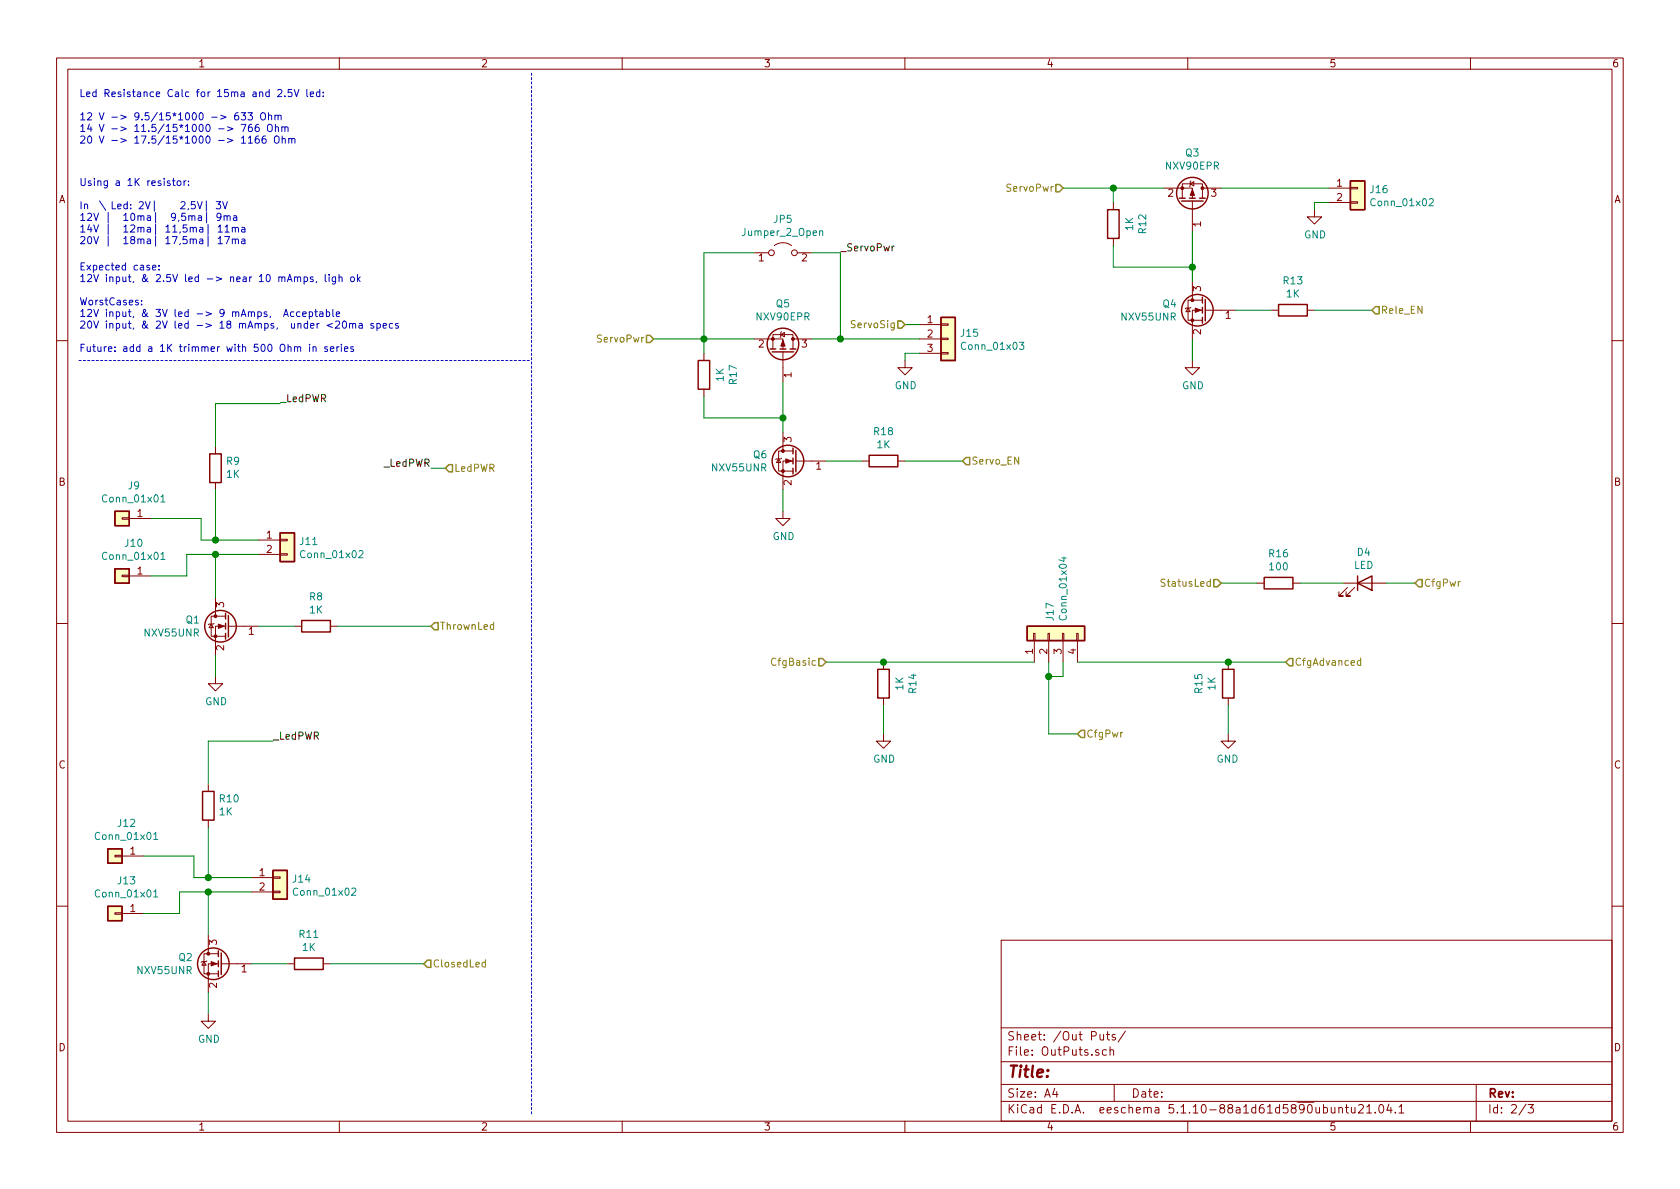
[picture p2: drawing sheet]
<svg xmlns="http://www.w3.org/2000/svg" width="297mm" height="210mm" viewBox="0 0 297 210" stroke-linecap="round" stroke-linejoin="round" font-family="sans-serif">
<g fill="none" stroke="#840000" stroke-width=".18">
<path d="M10 10.3h277v189.9h-277zM12 12.2h273v186.1h-273zM60 10.3v1.9M110 10.3v1.9M160 10.3v1.9M210 10.3v1.9M260 10.3v1.9M196.8 35.8v1.3M205.7 33.3h5.1v1.7M209 35v-2.5h3.6v2.5M210.4 32.5l.7-.4v.8zM210.6 32l-.2 .1v.8l-.1 .1"/>
<path d="M210.8 35.6v5.3M212.6 33.3h3.3M232.4 37.1v1.2h1.3l-1.3 1.3-1.3-1.3h1.3M234.9 33.3h3.9M234.9 35.8h3.9M238.8 35.7h1.2v.2h-1.2zM238.8 33.1h1.2v.3h-1.2zM133.3 59.9h5.1v1.8M133.3 44.7h2.6M136.9 43.4a2.53 2.53 0 0 1 3.1 0M138 59.2l.7-.4v.8zM138.2 58.7l-.2 .1v.8l-.1 .1"/>
<path d="M140.2 59.9h3.3M141 44.7h2.5M162.6 57.4h3.8M162.6 59.9h3.8M166.4 57.3h1.2v.2h-1.2zM166.4 59.8h1.2v.3h-1.2zM196.8 42.2v1.2M210.1 54.5l.3 .6h-.7zM210.6 54.4l-.2 .1h-.7l-.2 .1M210.8 49.8v3.3M212.6 54.9h-1.8v5M212.6 53.1h-2.5v3.5h2.5"/>
<path d="M213.1 54.9h5.3M224.8 54.9h1.3M231.1 54.9h1.3M10 60.2h2M38.1 79v1.3M124.5 62.5v1.2M124.5 68.8v1.3M136.7 61.7v-2.5h3.5v2.5M138.4 62.2v5.4M138.4 76.4v3.4M140.2 79.8h-2.5v3.5h2.5M160 63.7v1.3h1.3l-1.3 1.3-1.3-1.3h1.3"/>
<path d="M162.6 62.5h3.8M166.4 62.4h1.2v.2h-1.2zM210.8 63.7v1.3h1.3l-1.3 1.3-1.3-1.3h1.3M285 60.2h2M21.6 91.6h1.3v.2h-1.3zM22.9 91.7h3.8M38.1 85.3v1.3M45.7 95.5h3.8M45.7 98h3.8M49.5 97.9h1.3v.3h-1.3zM49.5 95.4h1.3v.2h-1.3zM137.7 81.1l.3 .7h-.7z"/>
<path d="M138.2 81l-.2 .1h-.7l-.1 .2M138.4 90.4v1.3h1.3l-1.3 1.3-1.2-1.3h1.2M140.2 81.5h-1.8v5.1M140.7 81.5h5.3M152.4 81.5h1.3M158.7 81.5h1.3M10 110.3h2M21.6 101.7h1.3v.3h-1.3zM22.9 101.8h3.8M37.3 110.4l.4 .6h-.7zM37.8 110.2l-.1 .2h-.7l-.2 .1M38.1 119.6v1.3h1.3l-1.3 1.3-1.3-1.3h1.3"/>
<path d="M38.1 105.7v3.3M39.9 110.7h-1.8v5.1M39.9 109h-2.6v3.5h2.6M40.4 110.7h5.3M52.1 110.7h1.2M58.4 110.7h1.3M156.2 117.1v1.3M182.8 112h.2v1.3h-.2zM182.9 113.3v3.8M185.3 112h.2v1.3h-.2zM185.4 113.3v3.8M187.8 112h.3v1.3h-.3z"/>
<path d="M188 113.3v3.8M190.4 112h.2v1.3h-.2zM190.5 113.3v3.8M217.2 117.1v1.3M222.2 103.1h1.3M228.6 103.1h1.3M237.5 103.1h7.6M238.3 103.9l-1.6 1.5h.8h-.8v-.8M239.5 103.9l-1.5 1.5h.8h-.8v-.8M285 110.3h2M36.8 138.7v1.2M156.2 129.8v1.3h1.3l-1.3 1.2-1.3-1.2h1.3"/>
<path d="M156.2 123.4v1.3M217.2 129.8v1.3h-1.3l1.3 1.2 1.2-1.2h-1.2M217.2 123.4v1.3M20.3 151.3h1.3v.2h-1.3zM21.6 151.4h3.8M36.8 145v1.3M44.4 155.2h3.9M44.4 157.7h3.9M48.3 157.6h1.2v.3h-1.2zM48.3 155.1h1.2v.2h-1.2zM10 160.2h2M20.3 161.4h1.3v.3h-1.3z"/>
<path d="M21.6 161.5h3.8M36.1 170l.3 .7h-.7zM36.6 169.9l-.2 .1h-.7l-.1 .2M36.8 179.3v1.3h1.3l-1.3 1.3-1.2-1.3h1.2M36.8 165.3v3.4M38.6 170.4h-1.8v5.1M38.6 168.7h-2.5v3.5h2.5M39.1 170.4h5.3M50.8 170.4h1.3M57.1 170.4h1.3M177 166.3h108v32h-108zM285 160.2h2"/>
<path d="M60 198.3v1.9M110 198.3v1.9M160 198.3v1.9M177 194.8h108M177 191.8h108M177 187.8h108M177 181.8h108M186.5 192.5l-.4 1h1M186.8 193v1M194.5 182.9l.1 .9 .3 .1 .2-.1M195.1 182.9v1M195.6 185.7l-.4-.1-.3 .3 .1 .6 .2 .1 .4-.1"/>
<path d="M195.6 182.9h.6M195.8 182.4v1.3l.4 .2M196.3 185.7l.2-.1 .3 .1 .1 .9M196.3 185.1v1.5M197 191.8v3M197.2 183l-.4-.1-.2 .2 .1 .3 .5 .1v.3h-.6M199 182.3l-1.3 2M210 198.3v1.9M235.4 195.8v.9l.4 .1 .2-.1M236 195.8v1M236.7 196l.2-.2 .4 .1 .1 .9M236.7 195.8v1"/>
<path d="M237.9 195.8h.5M238.1 195.3v1.3l.3 .2M238.9 195.8l.1 .9 .4 .1 .2-.1M239.6 195.8v1M240.2 195.5l.2-.2h.4l.3 .5-.9 1h.9M241.7 195.8l.4-.5v1.5M241.7 196.8h.8M243.2 196.7v.1M244 195.4l.1-.1a.8 .8 0 0 1 .6 .8 .8 .8 0 0 1-.6 .7 1 1 0 0 1-.1-1.4zM245.6 195.2l-.4 1.1h1M245.9 195.8v1M246.7 196.7v.1"/>
<path d="M247.4 195.8l.4-.5v1.5M247.4 196.8h.8M260 198.3v1.9M261 191.8v6.5M269.8 195.2l-1.2 2M270.2 195.3h.9l-.5 .6 .4 .1v.7l-.2 .1-.6-.1"/>
<circle cx="136.4" cy="44.7" r=".51"/>
<circle cx="140.5" cy="44.7" r=".51"/>
</g>
<g fill="#ffffc2" stroke="#ffffc2" stroke-width=".18">
<path d="M238.8 32h2.5v5.1h-2.5z"/>
<path d="M48.3 153.9h2.5v5.1h-2.5z"/>
<path d="M19 150.1h2.6v2.5h-2.6z"/>
<path d="M19 160.3h2.6v2.5h-2.6z"/>
<path d="M166.4 56.1h2.5v7.6h-2.5z"/>
<path d="M181.6 110.7h10.2v2.6h-10.2z"/>
<path d="M49.5 94.2h2.6v5.1h-2.6z"/>
<path d="M20.3 90.4h2.6v2.6h-2.6z"/>
<path d="M20.3 100.6h2.6v2.5h-2.6z"/>
</g>
<g fill="none" stroke="#840000" stroke-width=".25">
<path d="M195.8 37.1h2.1v5.1h-2.1zM208.5 35h1M208.9 35.6h3.8M210.3 35h1M212.1 35h1M238.8 32h2.5v5.1h-2.5zM166.4 56.1h2.5v7.6h-2.5zM212.6 52.6v1M212.6 54.4v1M212.6 56.1v1M213.1 53v3.8M226.1 53.8h5v2.1h-5z"/>
<path d="M123.4 63.7h2.1v5.1h-2.1zM136.1 61.7h1.1M136.5 62.2h3.8M137.9 61.7h1M139.7 61.7h1M140.2 79.2v1.1M140.7 79.6v3.8M20.3 90.4h2.6v2.6h-2.6zM37.1 80.3h2v5h-2zM49.5 94.2h2.6v5.1h-2.6zM140.2 81v1M140.2 82.8v1"/>
<path d="M153.7 80.5h5v2h-5zM20.3 100.6h2.6v2.5h-2.6zM39.9 108.5v1M39.9 110.2v1M39.9 112v1M40.4 108.8v3.8M53.3 109.7h5.1v2.1h-5.1zM155.2 118.4h2v5h-2zM181.6 110.7h10.2v2.6h-10.2zM216.2 118.4h2v5h-2zM223.5 102.1h5.1v2h-5.1zM240 103.1l2.6-1.3v2.6z"/>
<path d="M240 101.8v2.6M35.8 139.9h2v5.1h-2zM19 150.1h2.6v2.5h-2.6zM48.3 153.9h2.5v5.1h-2.5zM19 160.3h2.6v2.5h-2.6zM38.6 168.1v1.1M38.6 169.9v1M38.6 171.7v1M39.1 168.5v3.8M52.1 169.4h5v2h-5z"/>
<circle cx="210.8" cy="34.2" r="2.79"/>
<circle cx="211.7" cy="54.9" r="2.79"/>
<circle cx="138.4" cy="60.8" r="2.79"/>
<circle cx="139.3" cy="81.5" r="2.79"/>
<circle cx="39" cy="110.7" r="2.79"/>
<circle cx="37.7" cy="170.4" r="2.79"/>
</g>
<g fill="none" stroke="#008484" stroke-width=".18">
<path d="M252.7 35.2l.5-.1 .2 .4v.2l-.8 .7h.8M144.9 40.9l.2-.1 .3 .1 .1 .8M180.2 60.5h.8l-.4 .5 .4 .1-.1 .6-.5 .1-.2-.1M28.4 87.9l.4-.4v1.3M28.4 98l.4-.3v1.2M28.4 88.8h.8M28.4 98.9h.8M63.5 97.5l.5-.1 .2 .3-.1 .2-.7 .7h.8M187.7 98.7h.8M188.1 98.5v.8l-.9-.3M27.2 147.5l.3-.3v1.3M27.2 157.7l.3-.4v1.3"/>
<path d="M27.2 148.5h.7M27.2 158.6h.7M62.2 157.2l.5-.2 .2 .4v.2l-.8 .7h.8"/>
</g>
<g fill="#840000" stroke="#840000" stroke-width=".18">
<path d="M37.3 170l1.1 .4-1.1 .4z"/>
<path d="M211.3 54.5l1 .4-1 .3z"/>
<path d="M210.8 33.5l.4 1h-.8z"/>
<path d="M138.9 81.1l1.1 .4-1.1 .4z"/>
<path d="M138.4 60.2l.4 1h-.8z"/>
<path d="M38.6 110.4l1 .3-1 .4z"/>
<circle cx="36.8" cy="172.2" r=".25"/>
<circle cx="36.8" cy="168.7" r=".25"/>
<circle cx="210.8" cy="56.6" r=".25"/>
<circle cx="210.8" cy="53.1" r=".25"/>
<circle cx="209" cy="33.3" r=".25"/>
<circle cx="212.6" cy="33.3" r=".25"/>
<circle cx="138.4" cy="83.3" r=".25"/>
<circle cx="138.4" cy="79.8" r=".25"/>
<circle cx="136.7" cy="59.9" r=".25"/>
<circle cx="140.2" cy="59.9" r=".25"/>
<circle cx="38.1" cy="112.5" r=".25"/>
<circle cx="38.1" cy="109" r=".25"/>
</g>
<path d="M94 12.9v184.2M14 63.7h80" fill="none" stroke="#0000c2" stroke-width=".18" stroke-dasharray=".4 .4"/>
<g fill="none" stroke="#008400" stroke-width=".18">
<path d="M188 33.3h17.7M196.8 33.3v2.5M215.9 33.3h19M234.9 35.8h-2.5v1.3M115.6 59.9h17.7M133.3 44.7h-8.8v17.8M143.5 59.9h19.1M143.5 44.7h5.1v15.2M160 57.4h2.6M196.8 43.4v3.8h14M210.8 40.9v8.9M210.8 59.9v3.8"/>
<path d="M218.4 54.9h6.4M232.4 54.9h10.2M49.5 71.4h-11.4v7.6M124.5 70.1v3.8h13.9M138.4 67.6v8.8M162.6 62.5h-2.6v1.2M26.7 91.7h8.9v3.8h10.1M38.1 86.6v8.9M38.1 98v7.7M45.7 98h-12.7v3.8h-6.3M76.2 82.8h2.5M138.4 86.6v3.8"/>
<path d="M146 81.5h6.4M160 81.5h10.2M38.1 115.8v3.8M45.7 110.7h6.4M59.7 110.7h16.5M146 117.1h36.9M185.4 117.1v12.7h5.1M188 117.1v2.5h-2.6M190.5 117.1h36.8M215.9 103.1h6.3M229.9 103.1h7.6M245.1 103.1h5.1"/>
<path d="M48.3 131.1h-11.5v7.6M156.2 124.7v5.1M217.2 124.7v5.1M25.4 151.4h8.9v3.8h10.1M36.8 146.3v8.9M36.8 157.7v7.6M44.4 157.7h-12.7v3.8h-6.3M36.8 175.5v3.8M44.4 170.4h6.4M58.4 170.4h16.5"/>
</g>
<path d="M87.3 110.5h-.4l-.2 .2 .1 .5h.5M87.3 110v1.3M206 102.5l-.5-.1-.2 .1v.4l.6 .2 .1 .3-.2 .3-.5-.1M240.6 116.9l-.4-.1-.2 .2 .1 .6h.5M240.6 116.4v1.2M258.2 102.8l-.3 .1-.1 .2M198.5 129.5l-.3 .1-.1 .1M85.8 170.2l-.3-.1-.3 .3 .1 .5h.5M85.8 169.7v1.3" fill="none" stroke="#848400" stroke-width=".18"/>
<g fill="none" stroke="#848400" stroke-width=".25">
<path d="M186.7 32.6h.6l.7 .7-.7 .6h-.6zM114.3 59.3h.6l.7 .6-.7 .7h-.6zM158.7 56.8h.7l.6 .6-.6 .6h-.7zM243.2 54.2h.6v1.3h-.6l-.6-.6zM78.7 82.8l.7-.6h.6v1.2h-.6zM170.8 80.9h.6v1.3h-.6l-.6-.7zM76.8 110.1h.7v1.3h-.7l-.6-.7zM144.8 116.5h.6l.6 .6-.6 .6h-.6zM214.6 102.5h.7l.6 .6-.6 .7h-.7zM228 116.5h.6v1.2h-.6l-.7-.6zM250.8 102.5h.7v1.3h-.7l-.6-.7zM191.1 129.2h.7v1.2h-.7l-.6-.6z"/>
<path d="M75.6 169.8h.6v1.3h-.6l-.7-.7z"/>
</g>
<path d="M158.1 43.5l-.3 .1-.1 .2" fill="none" stroke="#000" stroke-width=".18"/>
<g fill="none" stroke="#0000c2" stroke-width=".18">
<path d="M42.1 19.9h-.2a.79 .79 0 0 0-.2 1.3l.5-.1v-.6l-.5-.1-.2 .3M42.6 19.9h.8l-.4 .5 .4 .1v.5l-.2 .2-.6-.1M43.8 19.9h.8l-.4 .5 .4 .1v.6l-.2 .1-.6-.1M47.5 19.9v1.3M49.1 15.9l.5-.1 .2 .1v.3v.2l-.8 .7h.8M50.4 17v.1M51.6 15.8h-.6l-.1 .6 .2-.1 .4 .1 .1 .6-.2 .1-.5-.1M52 15.8l.4 1.3 .5-1.3M54.3 15.8v1.1l.1 .2M54.9 16.7l.5-.1v-.3h-.4l-.1 .1v.6h.5M56.5 16.3h-.3l-.2 .2 .1 .5h.4M56.5 15.8v1.3"/>
<path d="M57.1 17v.1M57.1 16.3v.1M24.6 35.8l.5-.1 .2 .3-.7 .9h.7M25.7 35.7l.4 1.2 .4-1.2M27.3 35.5v1.9M30 32h-.2l-.2 .2v.1l.4 .2v.3h-.4M30.5 32h.5M30.7 31.5v1.1l.3 .2M31.4 32h.3l.3 .2-.1 .6h-.3l-.3-.2zM32 35.8l.5-.1 .2 .3v.2l-.8 .7h.8M32.5 32v.8M32.9 32l-.4 .2"/>
<path d="M33.3 32.7v.1M33.3 32v.2M33.3 36.9l-.1 .2M34.5 35.7h-.6l-.1 .6 .5-.2 .2 .3v.3l-.2 .2-.5-.1M34.9 35.7l.4 1.2 .4-1.2M35.1 38.2h.5v.8M35.6 38.4l-.4 .1-.2 .2 .1 .2h.5M36.5 35.5v1.9M36.5 37.6v1.8M36.8 39.6v1.9M38.2 35.7h.8l-.4 .4 .3 .2 .1 .4-.2 .2-.6-.1M39.1 38.3l-.3 .2-.3-.1-.1-.1v-.5l.2-.1h.2l.3 .3a.97 .97 0 0 1-.3 .9l-.3 .1"/>
<path d="M39.4 35.7l.4 1.2 .4-1.2M39.6 38.3l.2-.2 .3 .1 .1 .8M39.6 38.1v.9M40.2 38.3l.1-.2 .3 .1 .1 .8M40.2 22.4l1 .4-1 .3M41.3 38.2h.5l.1 .8M41.9 38.4l-.5 .1-.2 .2 .1 .2h.6M42.6 22h.9l-.5 1.3M42.7 24.4l.4-.4v1.3M42.7 25.3h.7M43.9 24.4l.4-.4v1.3M43.9 25.3h.7"/>
<path d="M44.5 22l-.4 .1a.87 .87 0 0 0 0 1.2l.5-.2v-.5l-.5-.1-.2 .2M45.7 22h-.2a.79 .79 0 0 0-.1 1.3l.4-.2v-.5l-.4-.1-.3 .2M45.7 24h-.2a.79 .79 0 0 0-.1 1.3l.4-.1v-.5l-.4-.2-.3 .3M46.2 20.1l.2-.2a.45 .45 0 0 1 .5 .5v.4l-.1 .4h-.5a.92 .92 0 0 1-.1-1.1zM46.9 24l-.3 .1a.87 .87 0 0 0 0 1.2h.3l.2-.5-.3-.3h-.2l-.3 .3M47.3 22.2a.45 .45 0 0 1 .8 0 .88 .88 0 0 1-.3 1.1l-.3-.1a1.07 1.07 0 0 1-.2-1zM47.5 20.5l.2-.1h.3v.8M48.6 24.2a.45 .45 0 0 1 .7 0 .88 .88 0 0 1-.3 1.1h-.3a1.07 1.07 0 0 1-.1-1.1zM48.6 20.5l.2-.1h.3l.1 .8M48.6 20.4v.8M48.7 22.5l.2-.1 .3 .1v.8M48.7 22v1.3"/>
<path d="M49.2 20.5l.2-.1h.3v.8M49.8 22.5l.2-.1 .3 .1 .1 .8M49.8 22.4v.9M49.9 24.6l.2-.1h.3v.8M49.9 24v1.3M50.4 22.6l.2-.2 .3 .1v.8M51.1 24.6l.1-.1h.3l.1 .8M51.1 24.5v.8M51.6 24.7l.2-.2h.3v.8M25 53.8v.1M25 53.1v.2M27 47.3l.6-.1-.1-.2-.3-.1-.2 .2v.6h.5"/>
<path d="M28.1 47.6v.1M28.1 47v.1M36.8 41.7v1.8M38.6 40.1l.3-.3v1.2M38.6 42.2l.3-.4v1.3M38.6 41h.7M38.6 43.1h.7M39.7 41.8h.9l-.6 1.3M39.8 40.1l.4-.3v1.2M39.8 41h.7M41.1 40.3l.1-.1 .4 .1v.7M41.1 42.4l.1-.1h.4v.8"/>
<path d="M41.1 40.2v.8M41.1 42.3v.8M41.6 40.4l.2-.2 .3 .1 .1 .7M41.6 42.4l.2-.1h.3l.1 .8M42.7 40.3h.5l.1 .7M42.7 42.3h.5l.1 .8M43.3 40.5l-.4 .1-.2 .1v.3h.6M43.3 42.6h-.4l-.2 .2v.2h.6M50.1 56l.5-1.3 .4 1.3M50.3 55.6h.6M51.9 55.2l-.3-.1-.2 .3 .1 .5h.4M52.1 49.1l.1-.1h.4v.8"/>
<path d="M52.6 49.1l.2-.1h.3l.1 .8M53 55.2l-.3-.1-.3 .3 .2 .5h.4M53.5 55.5l.6-.1v-.2l-.4-.1-.2 .2 .1 .6h.5M53.8 49h.3l.3 .2-.1 .6h-.5M53.8 49v1.2M54.7 55.2l.3-.1 .3 .3-.1 .5h-.5M54.7 55.1v1.3M55.3 49h-.3l-.1 .1v.2l.4 .1v.4h-.4M55.7 55.1h.4M55.8 54.7v1.1l.3 .2M56 49.8l-.1 .2M56.5 55.2h.5l.1 .8"/>
<path d="M57.1 55.4l-.4 .1-.2 .2v.2h.6M57.5 48.5v1.1l.2 .2M57.7 55.2l.4-.1 .2 .3-.1 .5h-.5M57.7 54.7v1.3M58.2 48.5v.2M58.2 49v.8M58.8 57.2l-1 .4 1 .3M58.9 54.7v1.1l.1 .2M59.3 49v1l-.2 .2h-.3M59.3 49h-.3l-.3 .2 .2 .6h.4M59.3 56.9l.5-.1 .2 .3v.2l-.7 .7h.7M59.5 55.5l.5-.1v-.2l-.4-.1-.1 .2v.6h.5"/>
<path d="M59.9 49.1l.2-.1h.3l.1 .8M59.9 48.5v1.3M60.7 56.9l.1-.1a.67 .67 0 0 1 .5 .6 .67 .67 0 0 1-.5 .6l-.3-.4zM61.8 57.3l.2-.1h.3l.1 .8M61.8 57.2v.8M62.1 49h.3l.3 .2-.2 .6h-.3l-.1-.1zM62.4 57.4l.1-.2h.3l.1 .8M63.2 48.5v1.3M63.3 49.3l.4 .5M63.5 57.2h.5l.1 .8M63.7 49l-.5 .4M64.1 57.5l-.5 .1-.2 .1 .1 .3h.6"/>
<path d="M66 57.2h-.3l-.1 .2v.2l.4 .1v.3h-.4M66.6 57.2h.4l.3 .2-.2 .6h-.5M66.6 57.2v1.3M67.7 57.6l.7-.1-.1-.3h-.4l-.2 .2 .1 .6h.5M69.4 57.2h-.3l-.3 .2 .1 .6h.5M70.4 57.2h-.3l-.2 .2 .1 .2 .4 .1v.3h-.5M52.6 61.5l.2-.2 .3 .1 .1 .7M54.7 60.9v.1M54.7 61.3v.8M55.3 61.4l.2-.1 .3 .1 .1 .7M55.3 61.3v.8M57.9 61.4l-.3-.1-.2 .2 .1 .2 .4 .1v.3h-.5"/>
<path d="M58.4 61.7l.6-.1v-.2l-.4-.1-.2 .2 .1 .6h.5M59.6 61.3v.8M59.9 61.3l-.3 .2M60.4 60.9v.1M60.4 61.3v.8M60.9 61.7l.6-.1-.1-.2-.3-.1-.2 .2 .1 .6h.4M62.5 61.4l-.3-.1-.2 .2 .1 .2 .4 .1v.3h-.5"/>
</g>
<g fill="#008400" stroke="#008400" stroke-width=".25">
<circle cx="196.9" cy="33.3" r=".51"/>
<circle cx="38.1" cy="98" r=".51"/>
<circle cx="38.1" cy="95.5" r=".51"/>
<circle cx="148.6" cy="59.9" r=".51"/>
<circle cx="36.8" cy="155.2" r=".51"/>
<circle cx="36.8" cy="157.7" r=".51"/>
<circle cx="210.8" cy="47.2" r=".51"/>
<circle cx="156.2" cy="117.1" r=".51"/>
<circle cx="138.4" cy="73.9" r=".51"/>
<circle cx="217.2" cy="117.1" r=".51"/>
<circle cx="185.4" cy="119.6" r=".51"/>
<circle cx="124.5" cy="59.9" r=".51"/>
</g>
<text font-size="2.8" fill="#840000" x="178" y="190.5">Title:</text>
<g font-size="2.1" fill="#840000">
<text x="178" y="184">Sheet: /Out Puts/</text>
<text x="178" y="186.7">File: OutPuts.sch</text>
<text x="178" y="196.9">KiCad E.D.A. eeschema 5.1.10-88a1d61d5890ubuntu21.04.1</text>
<text x="178" y="194.1">Size: A4</text>
<text x="200" y="194.1">Date:</text>
<text x="263" y="194.1">Rev:</text>
<text x="263" y="196.9">Id: 2/3</text>
</g>
<g font-size="1.8" fill="#840000">
<text x="35" y="11.9">1</text>
<text x="85" y="11.9">2</text>
<text x="135" y="11.9">3</text>
<text x="185" y="11.9">4</text>
<text x="235" y="11.9">5</text>
<text x="285" y="11.9">6</text>
<text x="10.4" y="35.9">A</text>
<text x="206.5" y="34.8">2</text>
<text x="214.1" y="34.8">3</text>
<text x="236.4" y="33">1</text>
<text x="236.4" y="35.6">2</text>
<text x="285.4" y="35.9">A</text>
<text x="212.3" y="40.1" transform="rotate(-90 212.3 40.1)">1</text>
<text x="134.1" y="46.2">1</text>
<text x="141.8" y="46.2">2</text>
<text x="212.3" y="51.5" transform="rotate(-90 212.3 51.5)">3</text>
<text x="164" y="57.1">1</text>
<text x="164" y="59.7">2</text>
<text x="212.3" y="59.2" transform="rotate(-90 212.3 59.2)">2</text>
<text x="216.7" y="56.4">1</text>
<text x="134.1" y="61.5">2</text>
<text x="141.8" y="61.5">3</text>
<text x="164" y="62.2">3</text>
<text x="140" y="66.8" transform="rotate(-90 140 66.8)">1</text>
<text x="140" y="78.2" transform="rotate(-90 140 78.2)">3</text>
<text x="144.3" y="83.1">1</text>
<text x="10.4" y="85.9">B</text>
<text x="140" y="85.8" transform="rotate(-90 140 85.8)">2</text>
<text x="285.4" y="85.9">B</text>
<text x="24.3" y="91.4">1</text>
<text x="47.1" y="95.2">1</text>
<text x="24.3" y="101.6">1</text>
<text x="47.1" y="97.8">2</text>
<text x="39.6" y="107.4" transform="rotate(-90 39.6 107.4)">3</text>
<text x="44" y="112.3">1</text>
<text x="39.6" y="115" transform="rotate(-90 39.6 115)">2</text>
<text x="182.6" y="115.7" transform="rotate(-90 182.6 115.7)">1</text>
<text x="185.2" y="115.7" transform="rotate(-90 185.2 115.7)">2</text>
<text x="187.7" y="115.7" transform="rotate(-90 187.7 115.7)">3</text>
<text x="190.2" y="115.7" transform="rotate(-90 190.2 115.7)">4</text>
<text x="10.4" y="135.9">C</text>
<text x="285.4" y="135.9">C</text>
<text x="23" y="151.1">1</text>
<text x="45.9" y="154.9">1</text>
<text x="23" y="161.3">1</text>
<text x="45.9" y="157.5">2</text>
<text x="38.4" y="167.1" transform="rotate(-90 38.4 167.1)">3</text>
<text x="42.7" y="172">1</text>
<text x="38.4" y="174.7" transform="rotate(-90 38.4 174.7)">2</text>
<text x="10.4" y="185.9">D</text>
<text x="285.4" y="185.9">D</text>
<text x="35" y="199.9">1</text>
<text x="85" y="199.9">2</text>
<text x="135" y="199.9">3</text>
<text x="185" y="199.9">4</text>
<text x="235" y="199.9">5</text>
<text x="285" y="199.9">6</text>
</g>
<g font-size="1.8" fill="#0000c2">
<text x="14" y="17.2">Led Resistance Calc for 15ma and 2.5V led:</text>
<text x="14" y="21.3">12 V -&gt; 9.5/15*1000 -&gt; 633 Ohm</text>
<text x="14" y="23.3">14 V -&gt; 11.5/15*1000 -&gt; 766 Ohm</text>
<text x="14" y="25.4">20 V -&gt; 17.5/15*1000 -&gt; 1166 Ohm</text>
<text x="14" y="32.9">Using a 1K resistor:</text>
<text x="14" y="37">In \ Led: 2V|</text>
<text x="14" y="39.1">12V | 10ma| 9,5ma| 9ma</text>
<text x="14" y="41.1">14V | 12ma| 11,5ma| 11ma</text>
<text x="14" y="43.2">20V | 18ma| 17,5ma| 17ma</text>
<text x="14" y="47.8">Expected case:</text>
<text x="14" y="49.9">12V input, &amp; 2.5V led -&gt; near 10 mAmps, ligh ok</text>
<text x="14" y="54">WorstCases:</text>
<text x="14" y="56.1">12V input, &amp; 3V led -&gt; 9 mAmps, Acceptable</text>
<text x="14" y="58.1">20V input, &amp; 2V led -&gt; 18 mAmps, under &lt;20ma specs</text>
<text x="14" y="62.2">Future: add a 1K trimmer with 500 Ohm in series</text>
</g>
<g font-size="1.8" fill="#008484">
<text x="206.2" y="30">NXV90EPR</text>
<text x="209.7" y="27.7">Q3</text>
<text x="242.3" y="34.2">J16</text>
<text x="131.5" y="41.7">Jumper_2_Open</text>
<text x="136.9" y="39.4">JP5</text>
<text x="200.4" y="40.7" transform="rotate(-90 200.4 40.7)">1K</text>
<text x="202.7" y="41.2" transform="rotate(-90 202.7 41.2)">R12</text>
<text x="242.7" y="36.5">Conn_01x02</text>
<text x="230.6" y="42.2">GND</text>
<text x="227" y="50.3">R13</text>
<text x="227.5" y="52.6">1K</text>
<text x="133.8" y="56.7">NXV90EPR</text>
<text x="137.3" y="54.4">Q5</text>
<text x="170" y="59.6">J15</text>
<text x="198.4" y="56.7">NXV55UNR</text>
<text x="205.6" y="54.4">Q4</text>
<text x="170.3" y="61.9">Conn_01x03</text>
<text x="128" y="67.4" transform="rotate(-90 128 67.4)">1K</text>
<text x="130.3" y="67.9" transform="rotate(-90 130.3 67.9)">R17</text>
<text x="158.2" y="68.8">GND</text>
<text x="209" y="68.8">GND</text>
<text x="154.6" y="77">R18</text>
<text x="40.1" y="82.2">R9</text>
<text x="126" y="83.4">NXV55UNR</text>
<text x="133.2" y="81">Q6</text>
<text x="155.1" y="79.3">1K</text>
<text x="18.4" y="88.8">Conn_01x01</text>
<text x="22.7" y="86.5">J9</text>
<text x="40.1" y="84.5">1K</text>
<text x="136.6" y="95.5">GND</text>
<text x="18.4" y="99">Conn_01x01</text>
<text x="22.2" y="96.7">J10</text>
<text x="53.1" y="96.4">J11</text>
<text x="53.5" y="98.7">Conn_01x02</text>
<text x="224.4" y="98.5">R16</text>
<text x="224.6" y="100.9">100</text>
<text x="239.4" y="100.6">LED</text>
<text x="240" y="98.3">D4</text>
<text x="54.8" y="106.2">R8</text>
<text x="25.7" y="112.6">NXV55UNR</text>
<text x="32.9" y="110.3">Q1</text>
<text x="54.8" y="108.5">1K</text>
<text x="186.3" y="109.7" transform="rotate(-90 186.3 109.7)">J17</text>
<text x="188.6" y="109.3" transform="rotate(-90 188.6 109.3)">Conn_01x04</text>
<text x="36.3" y="124.7">GND</text>
<text x="159.7" y="122" transform="rotate(-90 159.7 122)">1K</text>
<text x="162" y="122.5" transform="rotate(-90 162 122.5)">R14</text>
<text x="212.6" y="122.5" transform="rotate(-90 212.6 122.5)">R15</text>
<text x="214.9" y="122" transform="rotate(-90 214.9 122)">1K</text>
<text x="154.4" y="134.9">GND</text>
<text x="215.1" y="134.9">GND</text>
<text x="38.9" y="141.9">R10</text>
<text x="17.2" y="148.5">Conn_01x01</text>
<text x="20.9" y="146.2">J12</text>
<text x="38.8" y="144.2">1K</text>
<text x="17.2" y="158.7">Conn_01x01</text>
<text x="20.9" y="156.4">J13</text>
<text x="51.8" y="156.1">J14</text>
<text x="52.2" y="158.4">Conn_01x02</text>
<text x="53" y="165.9">R11</text>
<text x="24.4" y="172.3">NXV55UNR</text>
<text x="31.6" y="169.9">Q2</text>
<text x="53.5" y="168.2">1K</text>
<text x="35" y="184.4">GND</text>
</g>
<g font-size="1.8" fill="#848400">
<text x="178.3" y="33.9">ServoPwr</text>
<text x="150.8" y="58">ServoSig</text>
<text x="244.1" y="55.5">Rele_EN</text>
<text x="105.9" y="60.6">ServoPwr</text>
<text x="80.3" y="83.4">LedPWR</text>
<text x="171.7" y="82.2">Servo_EN</text>
<text x="205.8" y="103.8">StatusLed</text>
<text x="251.7" y="103.8">CfgPwr</text>
<text x="77.7" y="111.4">ThrownLed</text>
<text x="136.9" y="117.7">CfgBasic</text>
<text x="228.9" y="117.7">CfgAdvanced</text>
<text x="192" y="130.4">CfgPwr</text>
<text x="76.5" y="171.1">ClosedLed</text>
</g>
<g font-size="1.8">
<text x="148.6" y="44.4">_ServoPwr</text>
<text x="49.5" y="71.1">_LedPWR</text>
<text x="67.9" y="82.5">_LedPWR</text>
<text x="48.3" y="130.8">_LedPWR</text>
</g>
</svg>
